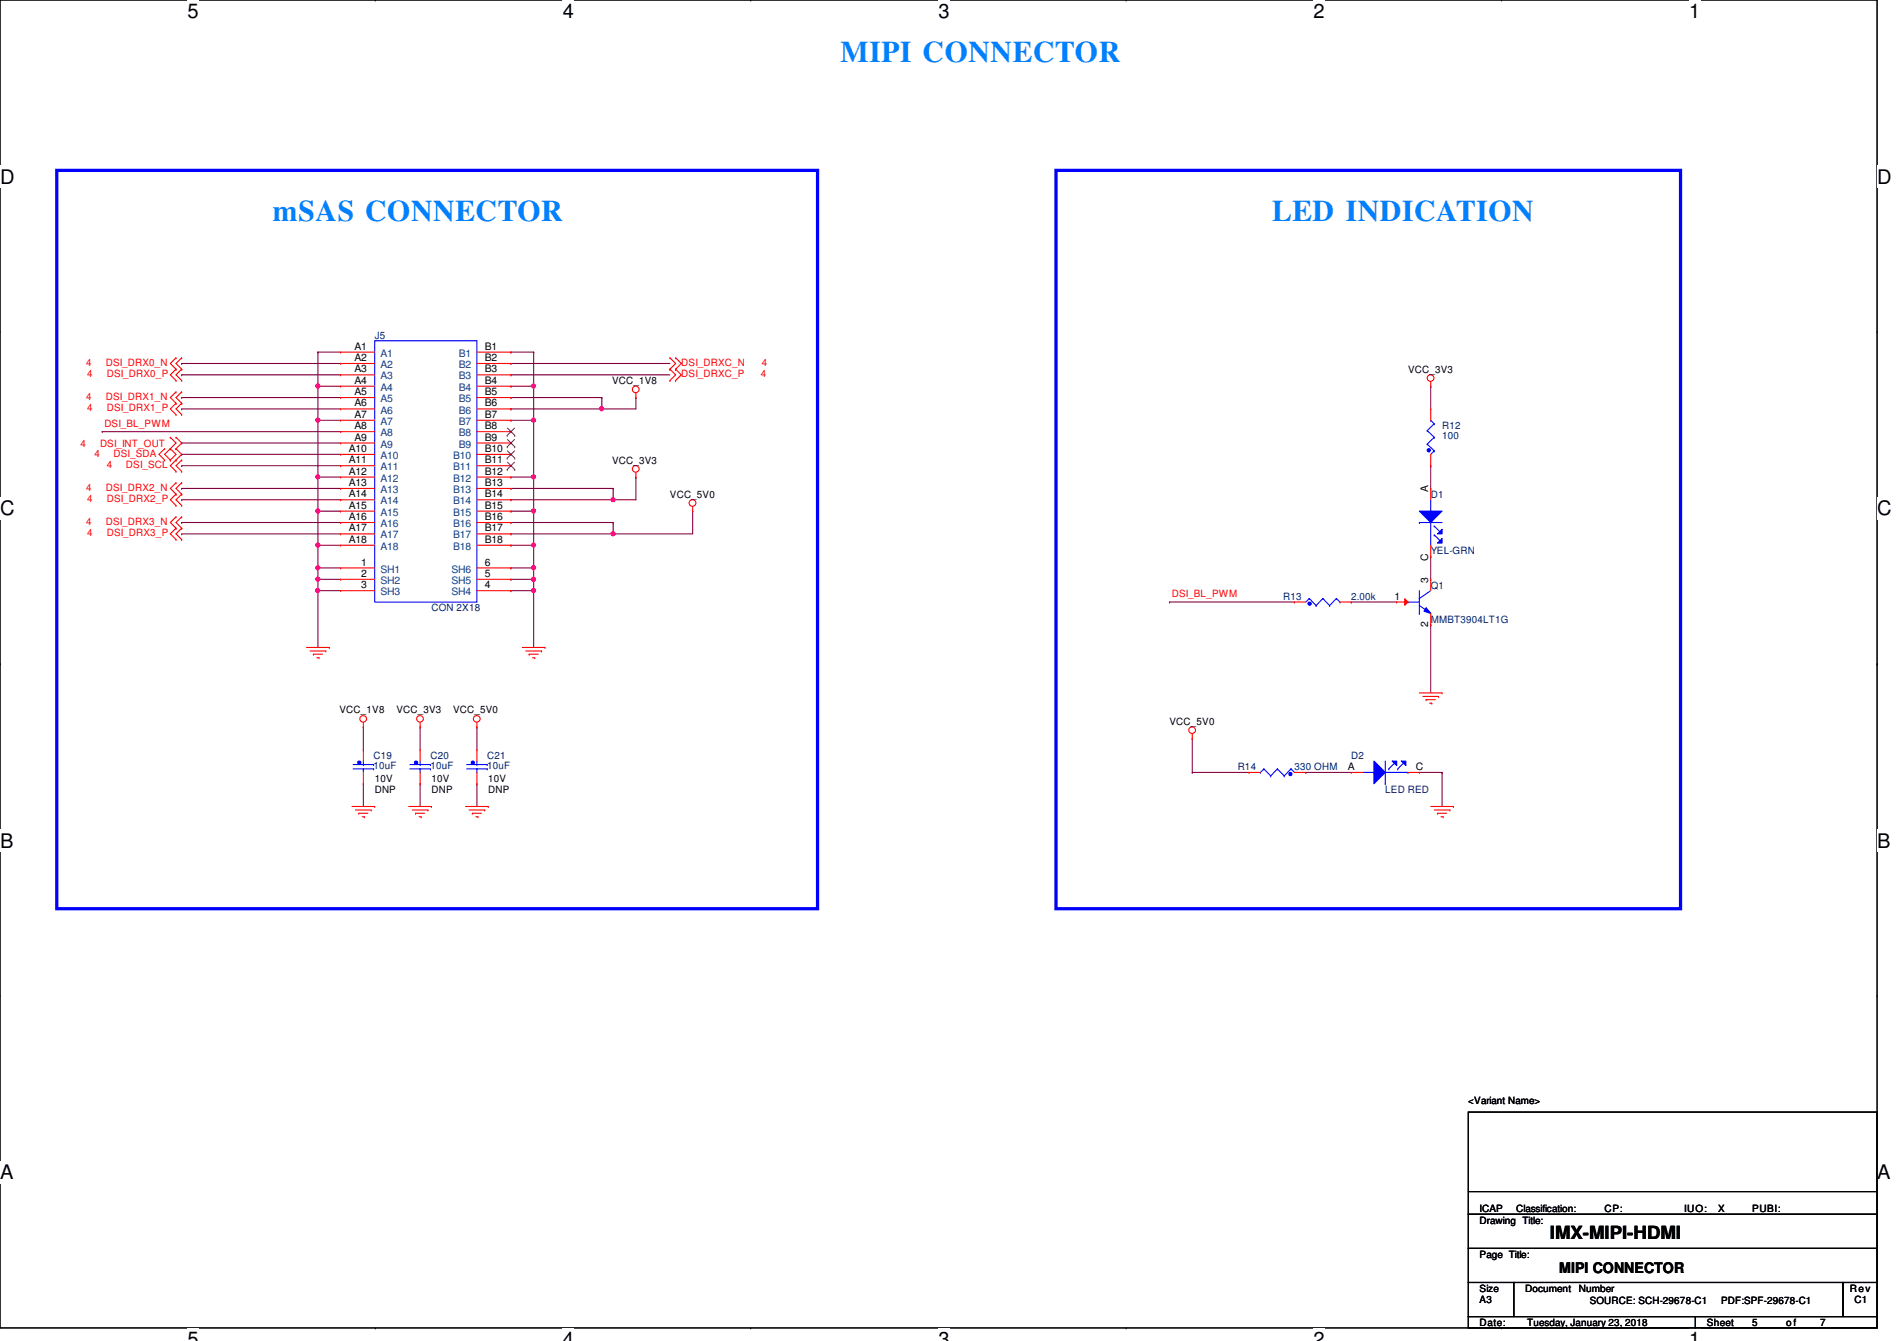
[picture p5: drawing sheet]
<svg xmlns="http://www.w3.org/2000/svg" width="297mm" height="210mm" viewBox="0 0 297 210" stroke-linecap="round" stroke-linejoin="round" font-family="sans-serif">
<path d="M0 0h293.9v207.9h-293.9z" fill="none" stroke="#000" stroke-width=".17"/>
<g fill="#fff">
<path d="M29.4 0h1.7v3.5h-1.7z"/>
<path d="M29.4 207.9h1.7v2h-1.7z"/>
</g>
<path d="M58.8 0h.1M58.8 207.9h.1" fill="none" stroke="#000" stroke-width=".17"/>
<g fill="#fff">
<path d="M88.1 0h1.8v3.5h-1.8z"/>
<path d="M88.1 207.9h1.8v2h-1.8z"/>
</g>
<path d="M117.6 0h.1M117.6 207.9h.1" fill="none" stroke="#000" stroke-width=".17"/>
<g fill="#fff">
<path d="M146.9 0h1.8v3.5h-1.8z"/>
<path d="M146.9 207.9h1.8v2h-1.8z"/>
</g>
<path d="M176.3 0h.1M176.3 207.9h.1" fill="none" stroke="#000" stroke-width=".17"/>
<g fill="#fff">
<path d="M205.7 0h1.7v3.5h-1.7z"/>
<path d="M205.7 207.9h1.7v2h-1.7z"/>
</g>
<path d="M235.1 0h.1M235.1 207.9h.1" fill="none" stroke="#000" stroke-width=".17"/>
<g fill="#fff">
<path d="M264.5 0h1.7v3.5h-1.7z"/>
<path d="M264.5 207.9h1.7v2h-1.7z"/>
<path d="M0 26h2.2v3.4h-2.2z"/>
<path d="M293.9 26h2.3v3.4h-2.3z"/>
<path d="M0 77.9h2.2v3.5h-2.2z"/>
<path d="M293.9 77.9h2.3v3.5h-2.3z"/>
</g>
<path d="M0 51.9h.1M293.9 51.9h.1" fill="none" stroke="#000" stroke-width=".17"/>
<g fill="#fff">
<path d="M0 129.9h2.1v3.4h-2.1z"/>
<path d="M293.9 129.9h2.1v3.4h-2.1z"/>
</g>
<path d="M0 103.9h.1M293.9 103.9h.1" fill="none" stroke="#000" stroke-width=".17"/>
<path d="M0 103.9h.1M293.9 103.9h.1" fill="none" stroke="#000" stroke-width=".16"/>
<g fill="#fff">
<path d="M0 181.8h2.1v3.5h-2.1z"/>
<path d="M293.9 181.8h2.1v3.5h-2.1z"/>
</g>
<path d="M0 155.9h.1M293.9 155.9h.1" fill="none" stroke="#000" stroke-width=".17"/>
<path d="M8.9 26.7h119.1v115.5h-119.1zM165.4 26.7h97.7v115.5h-97.7z" fill="none" stroke="#00f" stroke-width=".51"/>
<g fill="none" stroke="#800040" stroke-width=".17">
<path d="M28.4 56.9h.1M28.4 58.7h.1M28.4 56.9h24.9M28.4 58.7h24.9M80 56.9h.1M80 58.7h.1M80 56.9h24.9M80 58.7h24.9M28.4 62.2h.1M28.4 64h.1M28.4 76.5h.1M28.4 78.2h.1"/>
<path d="M28.4 62.2h24.9M28.4 64h24.9M28.4 76.5h24.9M28.4 78.2h24.9M80 62.2h.1M80 64h.1M80 62.2h14.2M94.2 62.2h.1M94.2 62.2v1.8h-14.2M99.6 62.2h.1M99.6 62.2v1.8M224 60.5h.1"/>
<path d="M224 72.9h.1M224 60.5v3.5M224 72.9v3.6M28.4 81.8h.1M28.4 83.6h.1M28.4 81.8h24.9M28.4 83.6h24.9M183.1 94.2h.1M183.1 94.2h19.6M211.6 94.2h.1M211.6 94.2h7.1M224 97.8h.1"/>
<path d="M224 97.8v10.7M56.9 113.8h.1M56.9 113.8v3.5M65.8 113.8h.1M65.8 113.8v3.5M74.7 113.8h.1M74.7 113.8v3.5M186.7 115.6h.1M186.7 115.6v5.3M56.9 122.7h.1M56.9 122.7v3.5M65.8 122.7h.1"/>
<path d="M65.8 122.7v3.5M74.7 122.7h.1M74.7 122.7v3.5M186.7 120.9h.1M186.7 120.9h8.9M204.5 120.9h.1M204.5 120.9h7.1M222.2 120.9h3.6M225.8 120.9h.1M225.8 120.9v5.3"/>
</g>
<circle cx="94.2" cy="64" r=".32" fill="#f0f"/>
<circle cx="94.2" cy="64" r=".32" fill="none" stroke="#f0f" stroke-width=".17"/>
<path d="M80 76.5h.1M80 76.5h16M94.2 64h.1M94.2 64h5.4M96 76.5h.1M96 76.5v1.7M99.6 74.7h.1M99.6 74.7v3.5" fill="none" stroke="#800040" stroke-width=".17"/>
<circle cx="96" cy="78.2" r=".32" fill="#f0f"/>
<circle cx="96" cy="78.2" r=".32" fill="none" stroke="#f0f" stroke-width=".17"/>
<path d="M80 78.2h.1M80 78.2h19.6M96 78.2h.1M80 81.8h.1M80 83.6h.1M80 81.8h16M96 81.8h.1M96 81.8v1.8h-16M108.5 80h.1M108.5 80v3.6" fill="none" stroke="#800040" stroke-width=".17"/>
<circle cx="96" cy="83.5" r=".32" fill="#f0f"/>
<circle cx="96" cy="83.5" r=".32" fill="none" stroke="#f0f" stroke-width=".17"/>
<g fill="none" stroke="#800040" stroke-width=".17">
<path d="M49.8 55.1h.1M49.8 55.1h3.5M49.8 55.1v10.7M16 67.6h.1M16 67.6h37.3M28.4 69.3h.1M28.4 71.1h.1M28.4 72.9h.1M28.4 69.3h24.9M28.4 71.1h24.9M28.4 72.9h24.9M49.8 60.5h.1"/>
<path d="M49.8 65.8h.1M49.8 60.5h3.5M49.8 65.8h3.5M96 83.6h.1M96 83.6h12.5"/>
</g>
<circle cx="49.8" cy="65.8" r=".32" fill="#f0f"/>
<circle cx="49.8" cy="65.8" r=".32" fill="none" stroke="#f0f" stroke-width=".17"/>
<circle cx="49.8" cy="60.4" r=".32" fill="#f0f"/>
<circle cx="49.8" cy="60.4" r=".32" fill="none" stroke="#f0f" stroke-width=".17"/>
<path d="M49.8 74.7h.1M49.8 65.8h.1M49.8 74.7h3.5M49.8 65.8v14.2M49.8 80h.1M49.8 80h3.5" fill="none" stroke="#800040" stroke-width=".17"/>
<circle cx="49.8" cy="80" r=".32" fill="#f0f"/>
<circle cx="49.8" cy="80" r=".32" fill="none" stroke="#f0f" stroke-width=".17"/>
<circle cx="49.8" cy="74.6" r=".32" fill="#f0f"/>
<circle cx="49.8" cy="74.6" r=".32" fill="none" stroke="#f0f" stroke-width=".17"/>
<path d="M49.8 85.3h.1M49.8 85.3h3.5" fill="none" stroke="#800040" stroke-width=".17"/>
<circle cx="49.8" cy="85.3" r=".32" fill="#f0f"/>
<circle cx="49.8" cy="85.3" r=".32" fill="none" stroke="#f0f" stroke-width=".17"/>
<path d="M49.8 80h.1M49.8 85.3h.1M49.8 88.9h.1M49.8 80v10.7M49.8 88.9h3.5" fill="none" stroke="#800040" stroke-width=".17"/>
<circle cx="49.8" cy="88.9" r=".32" fill="#f0f"/>
<circle cx="49.8" cy="88.9" r=".32" fill="none" stroke="#f0f" stroke-width=".17"/>
<path d="M49.8 90.7h.1M49.8 90.7h3.5M49.8 90.7v1.8" fill="none" stroke="#800040" stroke-width=".17"/>
<circle cx="49.8" cy="92.4" r=".32" fill="#f0f"/>
<circle cx="49.8" cy="92.4" r=".32" fill="none" stroke="#f0f" stroke-width=".17"/>
<circle cx="49.8" cy="90.7" r=".32" fill="#f0f"/>
<circle cx="49.8" cy="90.7" r=".32" fill="none" stroke="#f0f" stroke-width=".17"/>
<path d="M80 55.1h.1M80 55.1h3.6M83.6 55.1h.1M83.6 55.1v10.7h-3.6M80 60.5h.1M80 65.8h.1M80 60.5h3.6M83.6 60.5h.1M49.8 92.5h.1M49.8 92.5h3.5M49.8 92.5v8.8" fill="none" stroke="#800040" stroke-width=".17"/>
<circle cx="83.5" cy="65.8" r=".32" fill="#f0f"/>
<circle cx="83.5" cy="65.8" r=".32" fill="none" stroke="#f0f" stroke-width=".17"/>
<circle cx="83.5" cy="60.4" r=".32" fill="#f0f"/>
<circle cx="83.5" cy="60.4" r=".32" fill="none" stroke="#f0f" stroke-width=".17"/>
<path d="M80 74.7h.1M80 74.7h3.6M83.6 65.8h.1M83.6 74.7h.1M83.6 65.8v14.2h-3.6M80 80h.1" fill="none" stroke="#800040" stroke-width=".17"/>
<circle cx="83.5" cy="80" r=".32" fill="#f0f"/>
<circle cx="83.5" cy="80" r=".32" fill="none" stroke="#f0f" stroke-width=".17"/>
<circle cx="83.5" cy="74.6" r=".32" fill="#f0f"/>
<circle cx="83.5" cy="74.6" r=".32" fill="none" stroke="#f0f" stroke-width=".17"/>
<path d="M80 85.3h.1M80 85.3h3.6M83.6 80h.1M83.6 85.3h.1M83.6 80v8.9" fill="none" stroke="#800040" stroke-width=".17"/>
<circle cx="83.5" cy="85.3" r=".32" fill="#f0f"/>
<circle cx="83.5" cy="85.3" r=".32" fill="none" stroke="#f0f" stroke-width=".17"/>
<path d="M83.6 88.9h.1M83.6 88.9v1.8" fill="none" stroke="#800040" stroke-width=".17"/>
<circle cx="83.5" cy="88.9" r=".32" fill="#f0f"/>
<circle cx="83.5" cy="88.9" r=".32" fill="none" stroke="#f0f" stroke-width=".17"/>
<path d="M80 88.9h.1M80 90.7h.1M80 88.9h3.6M80 90.7h3.6M83.6 90.7h.1M83.6 90.7v1.8" fill="none" stroke="#800040" stroke-width=".17"/>
<circle cx="83.5" cy="92.4" r=".32" fill="#f0f"/>
<circle cx="83.5" cy="92.4" r=".32" fill="none" stroke="#f0f" stroke-width=".17"/>
<circle cx="83.5" cy="90.7" r=".32" fill="#f0f"/>
<circle cx="83.5" cy="90.7" r=".32" fill="none" stroke="#f0f" stroke-width=".17"/>
<path d="M80 92.5h.1M80 92.5h3.6M83.6 92.5h.1M83.6 92.5v8.8M224 87.1h.1M224 87.1v3.6" fill="none" stroke="#800040" stroke-width=".17"/>
<g fill="none" stroke="#f00" stroke-width=".17">
<path d="M27.6 57.8h.1M27.6 56h.1M27.6 59.6h.1M27.6 56l-.9 .9 .9 .9M27.6 57.8l-.9 .9 .9 .9M28.4 57.8h.1M28.4 56h.1M28.4 59.6h.1M28.4 56l-.8 .9 .8 .9M28.4 57.8l-.8 .9 .8 .9M53.3 55.1h.1M53.3 56.9h.1"/>
<path d="M53.3 58.7h.1M53.3 55.1h5.4M53.3 56.9h5.4M53.3 58.7h5.4M74.7 55.1h5.3M74.7 56.9h5.3M74.7 58.7h5.3M80 58.7h.1M80 56.9h.1M80 55.1h.1M104.9 57.8h.1M104.9 56h.1"/>
<path d="M104.9 59.6h.1M104.9 56l.9 .9-.9 .9M104.9 57.8l.9 .9-.9 .9M105.8 57.8h.1M105.8 56h.1M105.8 59.6h.1M105.8 56l.9 .9-.9 .9M105.8 57.8l.9 .9-.9 .9M224 59.7v.8M25.8 72h.1M25.8 70.2h.1M25.8 70.2l-.9 .9 .9 .9"/>
<path d="M26.7 70.2h.1M26.7 68.5h.1M26.7 72h.1M26.7 68.5l.9 .8-1.8 1.8 .9 .9M26.7 70.2l.9 .9-.9 .9M27.6 63.1h.1M27.6 61.3h.1M27.6 64.9h.1M27.6 77.3h.1M27.6 75.6h.1M27.6 79.1h.1M27.6 68.5h.1"/>
<path d="M27.6 70.2h.1M27.6 72h.1M27.6 73.8h.1M27.6 61.3l-.9 .9 .9 .9M27.6 63.1l-.9 .9 .9 .9M27.6 75.6l-.9 .9 .9 .8M27.6 77.3l-.9 .9 .9 .9M27.6 68.5l.8 .8-.8 .9M27.6 70.2l.8 .9-1.7 1.8 .9 .9M28.4 63.1h.1M28.4 61.3h.1M28.4 64.9h.1"/>
<path d="M28.4 77.3h.1M28.4 75.6h.1M28.4 79.1h.1M28.4 73.8h.1M28.4 72h.1M28.4 61.3l-.8 .9 .8 .9M28.4 63.1l-.8 .9 .8 .9M28.4 75.6l-.8 .9 .8 .8M28.4 77.3l-.8 .9 .8 .9M28.4 72l-.8 .9 .8 .9M53.3 60.5h.1M53.3 62.2h.1"/>
<path d="M53.3 64h.1M53.3 65.8h.1M53.3 67.6h.1M53.3 69.3h.1M53.3 71.1h.1M53.3 72.9h.1M53.3 74.7h.1M53.3 76.5h.1M53.3 78.2h.1M53.3 60.5h5.4M53.3 62.2h5.4M53.3 64h5.4"/>
<path d="M53.3 65.8h5.4M53.3 67.6h5.4M53.3 69.3h5.4M53.3 71.1h5.4M53.3 72.9h5.4M53.3 74.7h5.4M53.3 76.5h5.4M53.3 78.2h5.4M74.7 60.5h5.3M74.7 62.2h5.3M74.7 64h5.3M74.7 65.8h5.3"/>
<path d="M74.7 67.6h5.3M74.7 69.3h5.3M74.7 71.1h5.3M74.7 72.9h5.3M74.7 74.7h5.3M74.7 76.5h5.3M74.7 78.2h5.3M80 78.2h.1M80 76.5h.1M80 74.7h.1M80 72.9h.1M80 71.1h.1"/>
<path d="M80 69.3h.1M80 67.6h.1M80 65.8h.1M80 64h.1M80 62.2h.1M80 60.5h.1M99.6 62.2h.1M99.6 74.7h.1M99.6 61.5v.7M99.6 74v.7M108.5 79.3v.7M224 60.5h.1"/>
<path d="M27.6 82.7h.1M27.6 80.9h.1M27.6 84.5h.1M27.6 80.9l-.9 .9 .9 .9M27.6 82.7l-.9 .9 .9 .9M28.4 82.7h.1M28.4 80.9h.1M28.4 84.5h.1M28.4 80.9l-.8 .9 .8 .9M28.4 82.7l-.8 .9 .8 .9M53.3 80h.1M53.3 81.8h.1"/>
<path d="M53.3 83.6h.1M53.3 85.3h.1M53.3 88.9h.1M53.3 90.7h.1M53.3 92.5h.1M53.3 80h5.4M53.3 81.8h5.4M53.3 83.6h5.4M53.3 85.3h5.4M53.3 88.9h5.4M53.3 90.7h5.4M53.3 92.5h5.4"/>
<path d="M74.7 80h5.3M74.7 81.8h5.3M74.7 83.6h5.3M74.7 85.3h5.3M74.7 88.9h5.3M74.7 90.7h5.3M74.7 92.5h5.3M80 85.3h.1M80 83.6h.1M80 81.8h.1M80 80h.1M80 92.5h.1"/>
<path d="M80 90.7h.1M80 88.9h.1M108.5 80h.1M48 101.3h3.6M48.6 101.9h2.4M49.1 102.4h.1M49.1 102.4h1.4M49.6 103h.4M50 103h.1M51 101.9h.1M51.6 101.3h.1M56.9 113.8h.1"/>
<path d="M56.9 113.1v.7M65.8 113.8h.1M65.8 113.1v.7M74.7 113.8h.1M74.7 113.1v.7M81.8 101.3h3.5M82.3 101.9h2.5M82.8 102.4h.1M82.8 102.4h1.5M83.4 103h.3M83.7 103h.1M84.8 101.9h.1"/>
<path d="M85.3 101.3h.1M186.7 115.6h.1M186.7 114.9v.7M222.2 108.5h3.6M222.8 109h2.5M223.3 109.5h.1M223.3 109.5h1.4M223.9 110.1h.3M224.2 110.1h.1M225.3 109h.1M225.8 108.5h.1M55.1 126.2h3.6"/>
<path d="M55.7 126.8h2.4M56.2 127.3h.1M56.2 127.3h1.4M56.7 127.8h.4M57.1 127.8h.1M58.1 126.8h.1M58.7 126.2h.1M64 126.2h3.6M64.6 126.8h2.4M65.1 127.3h.1M65.1 127.3h1.4M65.6 127.8h.4"/>
<path d="M66 127.8h.1M67 126.8h.1M67.6 126.2h.1M72.9 126.2h3.6M73.4 126.8h2.5M74 127.3h.1M74 127.3h1.4M74.5 127.8h.3M74.8 127.8h.1M75.9 126.8h.1M76.5 126.2h.1M224 126.2h3.6"/>
<path d="M224.6 126.8h2.4M225.1 127.3h.1M225.1 127.3h1.4M225.6 127.8h.4M226 127.8h.1M227 126.8h.1M227.6 126.2h.1"/>
<circle cx="224" cy="59.2" r=".52"/>
<circle cx="99.6" cy="61" r=".52"/>
<circle cx="99.6" cy="73.4" r=".52"/>
<circle cx="108.4" cy="78.7" r=".52"/>
<circle cx="56.9" cy="112.5" r=".52"/>
<circle cx="65.8" cy="112.5" r=".52"/>
<circle cx="74.7" cy="112.5" r=".52"/>
<circle cx="186.7" cy="114.3" r=".52"/>
</g>
<path d="M229.9 174.1h64v16h-64zM229.9 190.1h64v5.3h-64zM229.9 195.4h64v5.3h-64zM229.9 186.5h64M293.9 186.5h.1M229.9 200.7h7.1v5.4h-7.1zM229.9 206.1h35.6v1.8h-35.6zM237 200.7h51.6v5.4h-51.6zM265.5 206.1h28.4v1.8h-28.4zM288.6 200.7h5.3v5.4h-5.3z" fill="none" stroke="#000" stroke-width=".17"/>
<g fill="none" stroke="#00f" stroke-width=".17">
<path d="M58.7 53.3h16v40.9h-16zM223.5 69.5h.1M223.5 67.4h.1M223.5 69.5l1.1 1.1M223.5 67.4l1.1 1.1M224 65.8h.1M224 65.8l.6 .5M224.6 70.6h.1M224.6 68.5h.1M224.6 66.3h.1M224.6 70.6l-.6 .5M224.6 68.5l-1.1 1"/>
<path d="M224.6 66.3l-1.1 1.1"/>
</g>
<g fill="none" stroke="#804000" stroke-width=".16">
<path d="M79.4 73.5h.1M79.4 71.7h.1M79.4 69.9h.1M79.4 68.2h.1M79.5 72.3l1.1 1.2M79.5 70.6l1.1 1.1M79.5 68.8l1.1 1.1M79.5 67l1.1 1.2M80.6 72.3l-1.2 1.2M80.6 70.6l-1.2 1.1M80.6 68.8l-1.2 1.1M80.6 67l-1.2 1.2"/>
<path d="M80.6 73.5h.1M80.6 71.7h.1M80.6 69.9h.1M80.6 68.2h.1"/>
</g>
<circle cx="223.7" cy="70.5" r=".26" fill="#00f"/>
<g fill="none" stroke="#00f" stroke-width=".17">
<path d="M197.4 120.9h.1M197.9 120.4h.1M197.9 120.4l1.1 1.1M197.9 120.4l-.5 .5M199 121.5h.1M200 120.4h.1M200 120.4l1.1 1.1M200 120.4l-1 1.1M201.1 121.5h.1M202.1 120.4h.1M202.1 120.4l.6 .5M202.1 120.4l-1 1.1"/>
<circle cx="223.7" cy="70.5" r=".26"/>
</g>
<path d="M224 72.9h.1M224 64h.1M224 64v1.8M224 71.1v1.8" fill="none" stroke="#f00" stroke-width=".17"/>
<circle cx="202.1" cy="121.2" r=".26" fill="#00f"/>
<circle cx="202.1" cy="121.2" r=".26" fill="none" stroke="#00f" stroke-width=".17"/>
<path d="M195.6 120.9h.1M195.6 120.9h1.8M202.7 120.9h1.8M204.5 120.9h.1" fill="none" stroke="#f00" stroke-width=".17"/>
<path d="M222.2 80h3.6l-1.8 1.8z" fill="#00f"/>
<path d="M222.2 80h3.6l-1.8 1.8z" fill="none" stroke="#00f" stroke-width=".17"/>
<path d="M225.8 82.8v.8h-.7z" fill="#00f"/>
<path d="M225.8 82.8v.8h-.7z" fill="none" stroke="#00f" stroke-width=".17"/>
<path d="M225.8 84.3v.7h-.7z" fill="#00f"/>
<g fill="none" stroke="#00f" stroke-width=".17">
<path d="M224 78.2v1.8M222.2 81.8h.1M222.2 81.8h3.6M224 80h.1M224 85.3h.1M224 81.8v3.5M224.6 82.3h.1M224.6 83.7h.1M224.6 82.3l.9 .9M224.6 83.7l.9 .9M225.8 84.3v.7h-.7zM55.3 119.7h3.2"/>
<path d="M58.5 119.7h.1M55.3 120.4h3.2M56.9 120.4h.1M56.9 120.4v.5M58.5 120.4h.1"/>
</g>
<path d="M224 76.5h.1M224 76.5v1.7M224 87.1h.1M224 85.3v1.8" fill="none" stroke="#f00" stroke-width=".17"/>
<circle cx="56.3" cy="119.4" r=".26" fill="#00f"/>
<g fill="none" stroke="#00f" stroke-width=".17">
<path d="M205 93.7h.1M205 93.7l-.5 .5M205 93.7l1.1 1.1M206.1 94.8h.1M207.1 93.7h.1M207.1 93.7l-1 1.1M207.1 93.7l1.1 1.1M208.2 94.8h.1M209.3 93.7h.1M209.3 93.7l-1.1 1.1M209.3 93.7l.5 .5M209.8 94.2h.1"/>
<path d="M56.9 119.7h.1M56.9 119.1v.6"/>
<circle cx="56.3" cy="119.4" r=".26"/>
</g>
<path d="M56.9 117.3h.1M56.9 117.3v1.8M56.9 122.7h.1M56.9 120.9v1.8" fill="none" stroke="#f00" stroke-width=".17"/>
<circle cx="205.1" cy="94.5" r=".26" fill="#00f"/>
<g fill="none" stroke="#00f" stroke-width=".17">
<path d="M64.2 119.7h3.2M67.4 119.7h.1M64.2 120.4h3.2M65.8 120.4h.1M65.8 120.4v.5M67.4 120.4h.1"/>
<circle cx="205.1" cy="94.5" r=".26"/>
</g>
<path d="M202.7 94.2h.1M202.7 94.2h1.8M209.8 94.2h1.8M211.6 94.2h.1" fill="none" stroke="#f00" stroke-width=".17"/>
<circle cx="65.1" cy="119.4" r=".26" fill="#00f"/>
<g fill="none" stroke="#00f" stroke-width=".17">
<path d="M65.8 119.7h.1M65.8 119.1v.6M73.1 119.7h3.2M76.3 119.7h.1M73.1 120.4h3.2M74.7 120.4h.1M74.7 120.4v.5M76.3 120.4h.1"/>
<circle cx="65.1" cy="119.4" r=".26"/>
</g>
<path d="M65.8 117.3h.1M65.8 117.3v1.8M65.8 122.7h.1M65.8 120.9v1.8" fill="none" stroke="#f00" stroke-width=".17"/>
<circle cx="74" cy="119.4" r=".26" fill="#00f"/>
<g fill="none" stroke="#00f" stroke-width=".17">
<path d="M74.7 119.7h.1M74.7 119.1v.6"/>
<circle cx="74" cy="119.4" r=".26"/>
</g>
<path d="M74.7 117.3h.1M74.7 117.3v1.8M74.7 122.7h.1M74.7 120.9v1.8" fill="none" stroke="#f00" stroke-width=".17"/>
<path d="M215.1 119.1l1.8 1.8-1.8 1.8z" fill="#00f"/>
<path d="M215.1 119.1l1.8 1.8-1.8 1.8z" fill="none" stroke="#00f" stroke-width=".17"/>
<path d="M218 119.1h.7v.7z" fill="#00f"/>
<path d="M218 119.1h.7v.7z" fill="none" stroke="#00f" stroke-width=".17"/>
<path d="M219.4 119.1h.7v.7z" fill="#00f"/>
<path d="M216.9 119.1v3.6M218.4 119.5l-.9 .9M219.4 119.1h.7v.7zM219.8 119.5l-.9 .9M213.4 120.9h1.7M215.1 120.9h.1M216.9 122.7h.1M216.9 120.9h3.6M217.5 120.4h.1M218.9 120.4h.1M220.5 120.9h.1" fill="none" stroke="#00f" stroke-width=".17"/>
<path d="M211.6 120.9h.1M211.6 120.9h1.8M220.5 120.9h1.7M222.2 120.9h.1" fill="none" stroke="#f00" stroke-width=".17"/>
<path d="M223.3 95.1l.7 .9-1-.3z" fill="#00f"/>
<path d="M220.5 94.2h.1M220.5 94.2h1.7M222.2 93.7h.1M222.2 96h.1M222.2 94.8l1.8 1.2M222.2 92.5v3.5M223.3 95.1l.7 .9-1-.3zM224 96h.1M224 92.5l-1.8 1.2" fill="none" stroke="#00f" stroke-width=".17"/>
<path d="M224 97.8h.1M224 90.7h.1M224 90.7v1.8M224 96v1.8" fill="none" stroke="#f00" stroke-width=".17"/>
<path d="M220 93.7l.5 .5-.5 .5z" fill="#f00"/>
<path d="M218.7 94.2h.1M218.7 94.2h1.8M220 93.7l.5 .5-.5 .5z" fill="none" stroke="#f00" stroke-width=".17"/>
<circle cx="94.2" cy="64" r=".32" fill="#f0f"/>
<circle cx="94.2" cy="64" r=".32" fill="none" stroke="#f0f" stroke-width=".17"/>
<circle cx="96" cy="78.2" r=".32" fill="#f0f"/>
<circle cx="96" cy="78.2" r=".32" fill="none" stroke="#f0f" stroke-width=".17"/>
<circle cx="96" cy="83.5" r=".32" fill="#f0f"/>
<circle cx="96" cy="83.5" r=".32" fill="none" stroke="#f0f" stroke-width=".17"/>
<circle cx="49.8" cy="65.8" r=".32" fill="#f0f"/>
<circle cx="49.8" cy="65.8" r=".32" fill="none" stroke="#f0f" stroke-width=".17"/>
<circle cx="49.8" cy="60.4" r=".32" fill="#f0f"/>
<circle cx="49.8" cy="60.4" r=".32" fill="none" stroke="#f0f" stroke-width=".17"/>
<circle cx="49.8" cy="80" r=".32" fill="#f0f"/>
<circle cx="49.8" cy="80" r=".32" fill="none" stroke="#f0f" stroke-width=".17"/>
<circle cx="49.8" cy="74.6" r=".32" fill="#f0f"/>
<circle cx="49.8" cy="74.6" r=".32" fill="none" stroke="#f0f" stroke-width=".17"/>
<circle cx="49.8" cy="85.3" r=".32" fill="#f0f"/>
<circle cx="49.8" cy="85.3" r=".32" fill="none" stroke="#f0f" stroke-width=".17"/>
<circle cx="49.8" cy="88.9" r=".32" fill="#f0f"/>
<circle cx="49.8" cy="88.9" r=".32" fill="none" stroke="#f0f" stroke-width=".17"/>
<circle cx="49.8" cy="92.4" r=".32" fill="#f0f"/>
<circle cx="49.8" cy="92.4" r=".32" fill="none" stroke="#f0f" stroke-width=".17"/>
<circle cx="49.8" cy="90.7" r=".32" fill="#f0f"/>
<circle cx="49.8" cy="90.7" r=".32" fill="none" stroke="#f0f" stroke-width=".17"/>
<circle cx="83.5" cy="65.8" r=".32" fill="#f0f"/>
<circle cx="83.5" cy="65.8" r=".32" fill="none" stroke="#f0f" stroke-width=".17"/>
<circle cx="83.5" cy="60.4" r=".32" fill="#f0f"/>
<circle cx="83.5" cy="60.4" r=".32" fill="none" stroke="#f0f" stroke-width=".17"/>
<circle cx="83.5" cy="80" r=".32" fill="#f0f"/>
<circle cx="83.5" cy="80" r=".32" fill="none" stroke="#f0f" stroke-width=".17"/>
<circle cx="83.5" cy="74.6" r=".32" fill="#f0f"/>
<circle cx="83.5" cy="74.6" r=".32" fill="none" stroke="#f0f" stroke-width=".17"/>
<circle cx="83.5" cy="85.3" r=".32" fill="#f0f"/>
<circle cx="83.5" cy="85.3" r=".32" fill="none" stroke="#f0f" stroke-width=".17"/>
<circle cx="83.5" cy="88.9" r=".32" fill="#f0f"/>
<circle cx="83.5" cy="88.9" r=".32" fill="none" stroke="#f0f" stroke-width=".17"/>
<circle cx="83.5" cy="92.4" r=".32" fill="#f0f"/>
<circle cx="83.5" cy="92.4" r=".32" fill="none" stroke="#f0f" stroke-width=".17"/>
<circle cx="83.5" cy="90.7" r=".32" fill="#f0f"/>
<circle cx="83.5" cy="90.7" r=".32" fill="none" stroke="#f0f" stroke-width=".17"/>
<g font-size="4.8" fill="#0080ff">
<text x="131.6" y="9.7">MIPI CONNECTOR</text>
<text x="42.7" y="34.6">mSAS CONNECTOR</text>
<text x="199.1" y="34.6">LED INDICATION</text>
</g>
<g font-size="3.1">
<text x="29.4" y="2.8">5</text>
<text x="88.1" y="2.8">4</text>
<text x="146.9" y="2.8">3</text>
<text x="205.7" y="2.8">2</text>
<text x="264.5" y="2.8">1</text>
<text x="0" y="28.7">D</text>
<text x="293.9" y="28.7">D</text>
<text x="0" y="80.7">C</text>
<text x="293.9" y="80.7">C</text>
<text x="0" y="132.7">B</text>
<text x="293.9" y="132.7">B</text>
<text x="0" y="184.6">A</text>
<text x="293.9" y="184.6">A</text>
<text x="29.4" y="210.7">5</text>
<text x="88.1" y="210.7">4</text>
<text x="146.9" y="210.7">3</text>
<text x="205.7" y="210.7">2</text>
<text x="264.5" y="210.7">1</text>
</g>
<text font-size="2.8" x="242.7" y="193.9">IMX-MIPI-HDMI</text>
<text font-size="2.3" x="244.1" y="199.3">MIPI CONNECTOR</text>
<g font-size="1.6" fill="#000080">
<text x="58.7" y="53">J5</text>
<text x="225.8" y="67.2">R12</text>
<text x="225.8" y="68.7">100</text>
<text x="224" y="77.9">D1</text>
<text x="224" y="86.8">YEL-GRN</text>
<text x="67.6" y="95.7">CON 2X18</text>
<text x="200.9" y="93.9">R13</text>
<text x="211.6" y="93.9">2.00k</text>
<text x="224" y="92.1">Q1</text>
<text x="224" y="97.5">MMBT3904LT1G</text>
<text x="58.5" y="118.8">C19</text>
<text x="67.4" y="118.8">C20</text>
<text x="76.3" y="118.8">C21</text>
<text x="211.6" y="118.8">D2</text>
<text x="58.5" y="120.4">10uF</text>
<text x="67.4" y="120.4">10uF</text>
<text x="76.3" y="120.4">10uF</text>
<text x="193.8" y="120.6">R14</text>
<text x="202.7" y="120.6">330 OHM</text>
<text x="216.9" y="124.1">LED RED</text>
</g>
<g font-size="1.6" fill="#f00">
<text x="13.5" y="57.3">4</text>
<text x="13.7" y="59.1">4</text>
<text x="16.6" y="57.3">DSI_DRX0_N</text>
<text x="16.7" y="59.1">DSI_DRX0_P</text>
<text x="106.7" y="57.3">DSI_DRXC_N</text>
<text x="106.7" y="59.1">DSI_DRXC_P</text>
<text x="119.1" y="59.1">4</text>
<text x="119.3" y="57.3">4</text>
<text x="13.5" y="62.6">4</text>
<text x="13.7" y="64.4">4</text>
<text x="16.6" y="62.6">DSI_DRX1_N</text>
<text x="16.7" y="64.4">DSI_DRX1_P</text>
<text x="12.6" y="69.9">4</text>
<text x="14.8" y="71.5">4</text>
<text x="15.7" y="69.9">DSI_INT_OUT</text>
<text x="16.3" y="66.8">DSI_BL_PWM</text>
<text x="17.8" y="71.5">DSI_SDA</text>
<text x="13.5" y="76.8">4</text>
<text x="16.6" y="76.8">DSI_DRX2_N</text>
<text x="16.7" y="73.3">4</text>
<text x="19.7" y="73.3">DSI_SCL</text>
<text x="13.5" y="82.2">4</text>
<text x="13.7" y="78.6">4</text>
<text x="13.7" y="83.9">4</text>
<text x="16.6" y="82.2">DSI_DRX3_N</text>
<text x="16.7" y="78.6">DSI_DRX2_P</text>
<text x="16.7" y="83.9">DSI_DRX3_P</text>
<text x="183.5" y="93.5">DSI_BL_PWM</text>
</g>
<g font-size="1.6">
<text x="55.5" y="54.7">A1</text>
<text x="55.5" y="56.5">A2</text>
<text x="55.5" y="58.3">A3</text>
<text x="75.9" y="58.3">B3</text>
<text x="75.9" y="56.5">B2</text>
<text x="75.9" y="54.7">B1</text>
<text x="220.5" y="58.3">VCC_3V3</text>
<text x="55.5" y="60.1">A4</text>
<text x="55.5" y="61.8">A5</text>
<text x="55.5" y="63.6">A6</text>
<text x="55.5" y="65.4">A7</text>
<text x="75.9" y="65.4">B7</text>
<text x="75.9" y="63.6">B6</text>
<text x="75.9" y="61.8">B5</text>
<text x="75.9" y="60.1">B4</text>
<text x="95.8" y="60.1">VCC_1V8</text>
<text x="54.6" y="70.7">A10</text>
<text x="55.5" y="67.2">A8</text>
<text x="55.5" y="69">A9</text>
<text x="75.9" y="70.7">B10</text>
<text x="75.9" y="69">B9</text>
<text x="75.9" y="67.2">B8</text>
<text x="54.6" y="72.5">A11</text>
<text x="54.6" y="74.3">A12</text>
<text x="54.6" y="76.1">A13</text>
<text x="54.6" y="77.9">A14</text>
<text x="75.9" y="77.9">B14</text>
<text x="75.9" y="76.1">B13</text>
<text x="75.9" y="74.3">B12</text>
<text x="75.9" y="72.5">B11</text>
<text x="95.8" y="72.6">VCC_3V3</text>
<text x="104.9" y="77.9">VCC_5V0</text>
<text x="223.6" y="77" transform="rotate(-90 223.6 77)">A</text>
<text x="54.6" y="79.6">A15</text>
<text x="54.6" y="81.4">A16</text>
<text x="54.6" y="83.2">A17</text>
<text x="75.9" y="83.2">B17</text>
<text x="75.9" y="81.4">B16</text>
<text x="75.9" y="79.6">B15</text>
<text x="54.6" y="85">A18</text>
<text x="56.6" y="88.5">1</text>
<text x="75.9" y="85">B18</text>
<text x="75.9" y="88.5">6</text>
<text x="223.6" y="87.8" transform="rotate(-90 223.6 87.8)">C</text>
<text x="56.6" y="90.3">2</text>
<text x="56.6" y="92.1">3</text>
<text x="75.9" y="92.1">4</text>
<text x="75.9" y="90.3">5</text>
<text x="218.4" y="93.9">1</text>
<text x="223.6" y="91.2" transform="rotate(-90 223.6 91.2)">3</text>
<text x="223.6" y="98.1" transform="rotate(-90 223.6 98.1)">2</text>
<text x="53.2" y="111.7">VCC_1V8</text>
<text x="62.1" y="111.7">VCC_3V3</text>
<text x="71" y="111.7">VCC_5V0</text>
<text x="183.1" y="113.5">VCC_5V0</text>
<text x="58.7" y="122.3">10V</text>
<text x="58.7" y="124.1">DNP</text>
<text x="67.6" y="122.3">10V</text>
<text x="67.6" y="124.1">DNP</text>
<text x="76.5" y="122.3">10V</text>
<text x="76.5" y="124.1">DNP</text>
<text x="211.1" y="120.5">A</text>
<text x="221.7" y="120.5">C</text>
<text x="229.9" y="172.8">&lt;Variant Name&gt;</text>
<text x="231.7" y="191.5">Drawing Title:</text>
<text x="231.7" y="189.7">ICAP</text>
<text x="237.4" y="189.7">Classification:</text>
<text x="251.2" y="189.7">CP:</text>
<text x="263.7" y="189.7">IUO:</text>
<text x="269" y="189.7">X</text>
<text x="274.4" y="189.7">PUBI:</text>
<text x="231.7" y="196.8">Page Title:</text>
<text x="231.7" y="202.2">Size</text>
<text x="231.7" y="204">A3</text>
<text x="238.8" y="202.2">Document</text>
<text x="247.2" y="202.2">Number</text>
<text x="289.6" y="202.2">Rev</text>
<text x="290.4" y="204">C1</text>
<text x="231.7" y="207.5">Date:</text>
<text x="239.1" y="207.5">Tuesday, January 23, 2018</text>
<text x="248.9" y="204.1">SOURCE: SCH-29678-C1</text>
<text x="267.3" y="207.5">Sheet</text>
<text x="269.5" y="204.1">PDF:SPF-29678-C1</text>
<text x="274.4" y="207.5">5</text>
<text x="279.7" y="207.5">o f</text>
<text x="285" y="207.5">7</text>
</g>
<g font-size="1.6" fill="#004080">
<text x="59.6" y="55.8">A1</text>
<text x="59.6" y="57.6">A2</text>
<text x="59.6" y="59.4">A3</text>
<text x="71.8" y="59.4">B3</text>
<text x="71.8" y="57.6">B2</text>
<text x="71.8" y="55.8">B1</text>
<text x="59.6" y="61.2">A4</text>
<text x="59.6" y="62.9">A5</text>
<text x="59.6" y="64.7">A6</text>
<text x="71.8" y="64.7">B6</text>
<text x="71.8" y="62.9">B5</text>
<text x="71.8" y="61.2">B4</text>
<text x="59.6" y="66.5">A7</text>
<text x="59.6" y="68.3">A8</text>
<text x="59.6" y="70.1">A9</text>
<text x="59.6" y="71.8">A10</text>
<text x="71" y="71.8">B10</text>
<text x="71.8" y="70.1">B9</text>
<text x="71.8" y="68.3">B8</text>
<text x="71.8" y="66.5">B7</text>
<text x="59.6" y="73.6">A11</text>
<text x="59.6" y="75.4">A12</text>
<text x="59.6" y="77.2">A13</text>
<text x="71" y="77.2">B13</text>
<text x="71" y="75.4">B12</text>
<text x="71" y="73.6">B11</text>
<text x="59.6" y="79">A14</text>
<text x="59.6" y="80.7">A15</text>
<text x="59.6" y="82.5">A16</text>
<text x="71" y="82.5">B16</text>
<text x="71" y="80.7">B15</text>
<text x="71" y="79">B14</text>
<text x="59.6" y="84.3">A17</text>
<text x="59.6" y="86.1">A18</text>
<text x="59.6" y="89.6">SH1</text>
<text x="70.7" y="89.6">SH6</text>
<text x="71" y="86.1">B18</text>
<text x="71" y="84.3">B17</text>
<text x="59.6" y="91.4">SH2</text>
<text x="59.6" y="93.2">SH3</text>
<text x="70.7" y="93.2">SH4</text>
<text x="70.7" y="91.4">SH5</text>
</g>
</svg>
